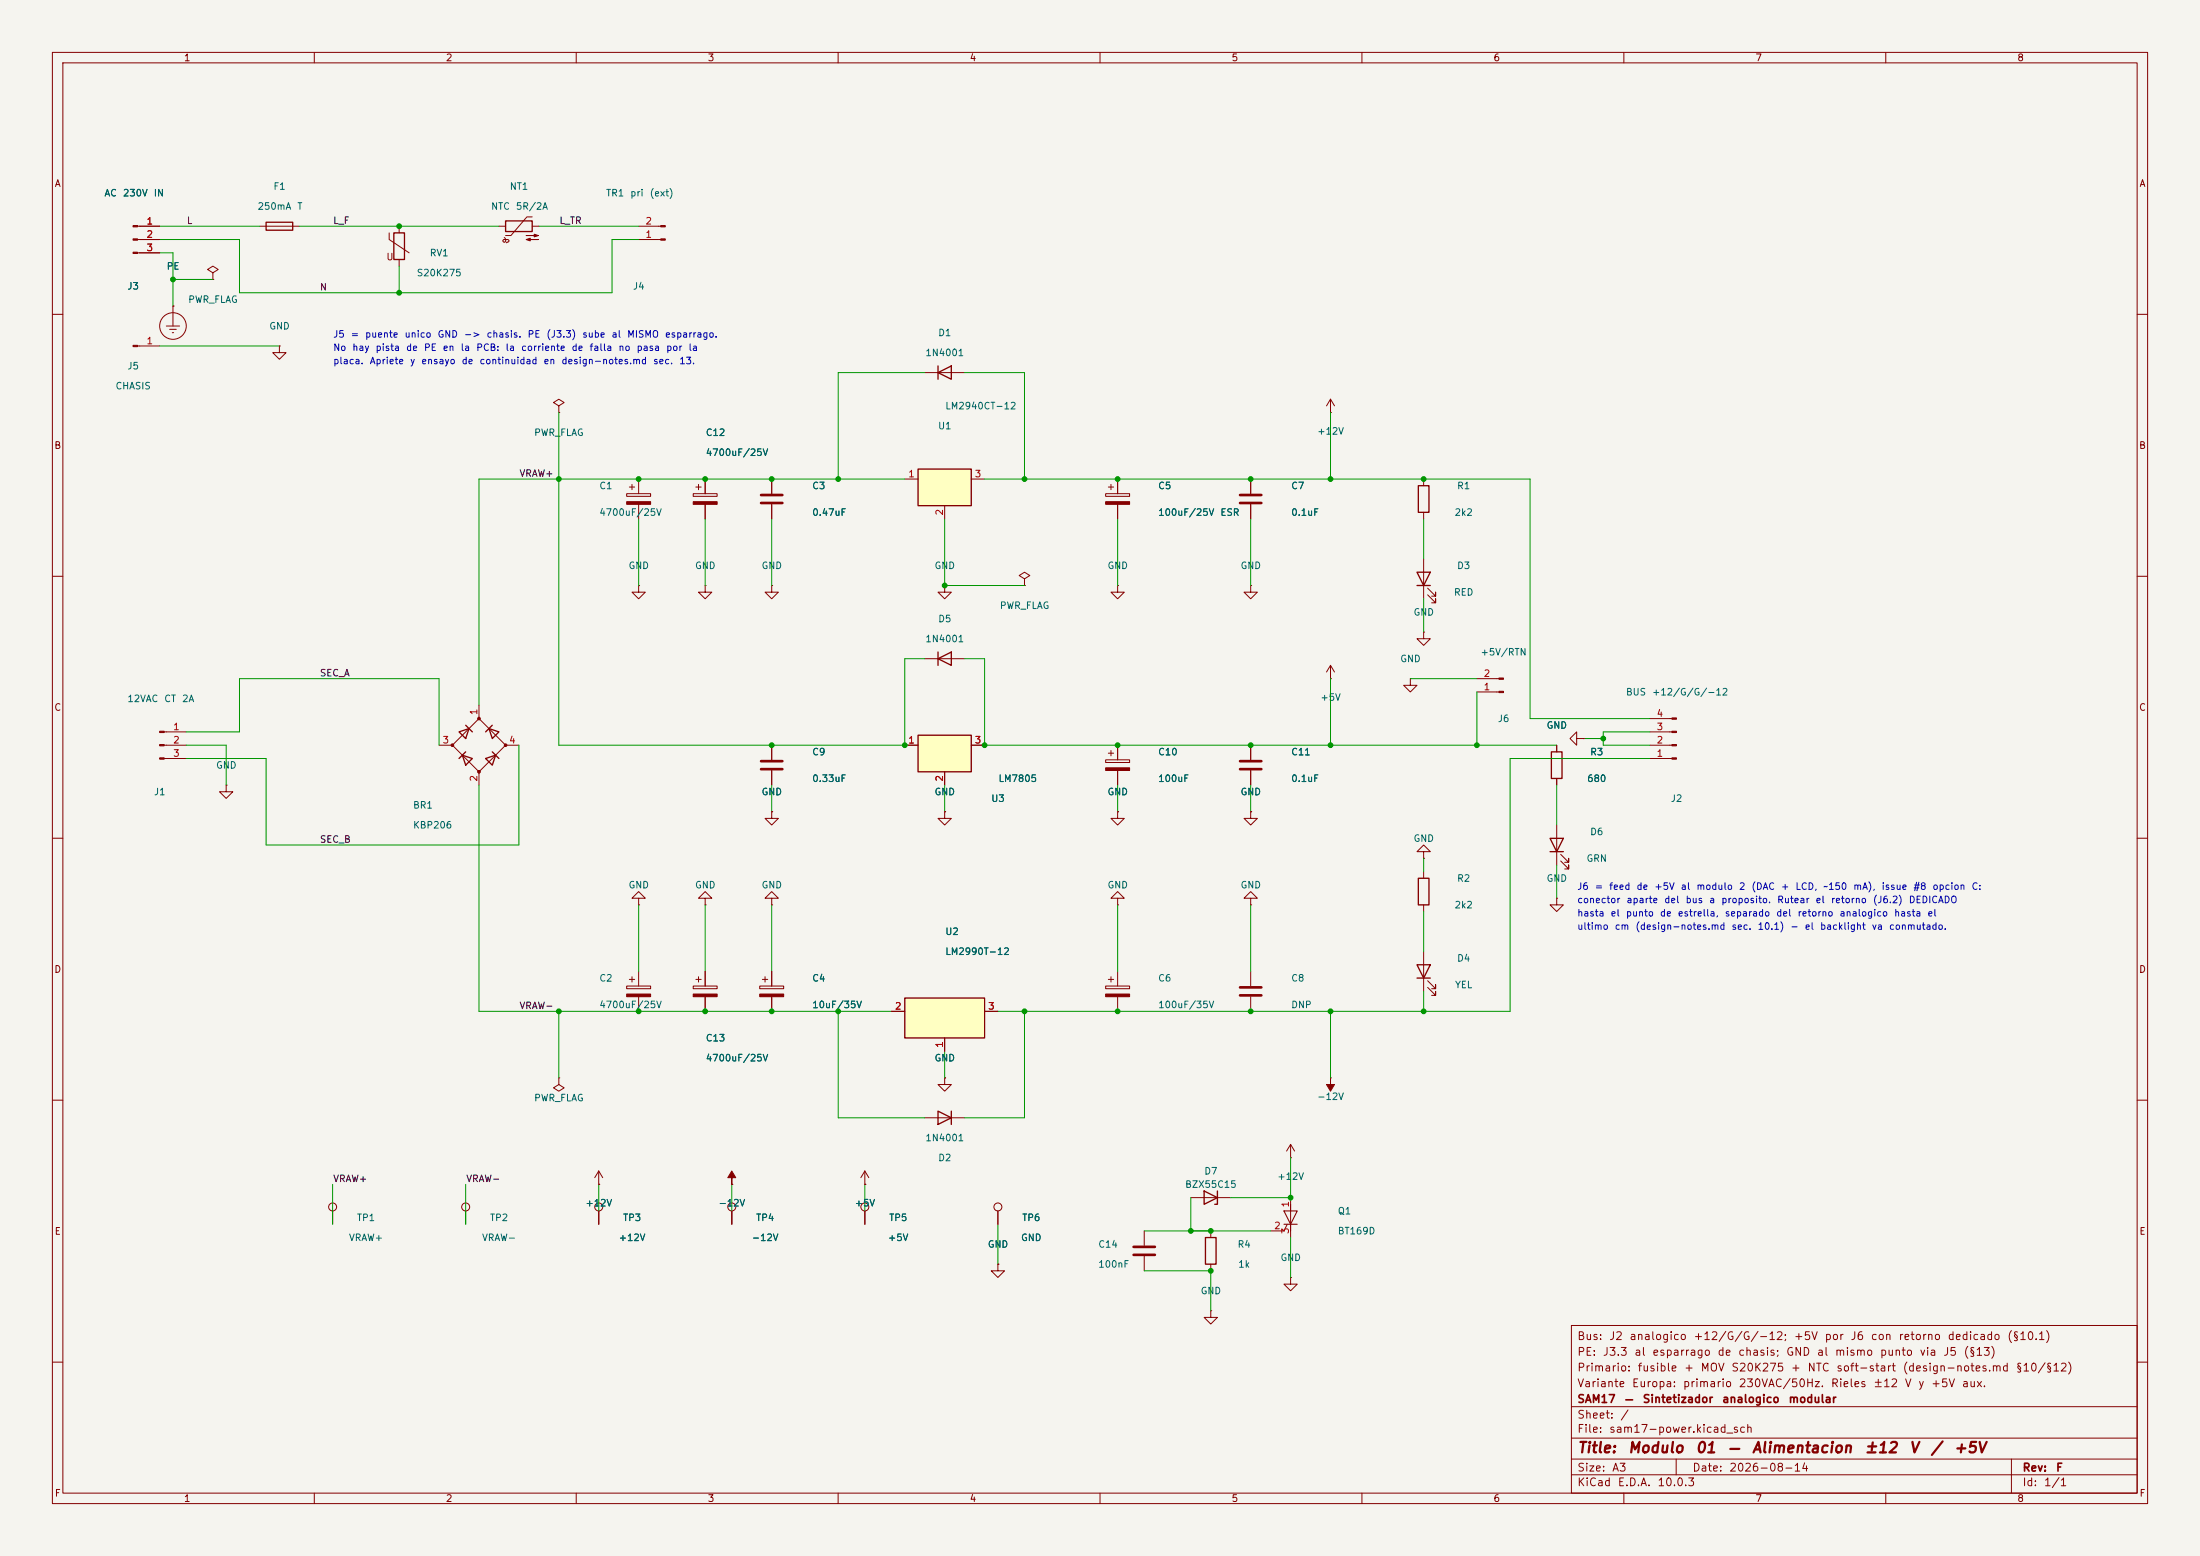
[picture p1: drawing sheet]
<svg xmlns="http://www.w3.org/2000/svg" width="420mm" height="297mm" viewBox="0 0 420 297" stroke-linecap="round" stroke-linejoin="round" font-family="sans-serif">
<path d="M0 0h420v297h-420z" fill="#f5f4ef" stroke="#f5f4ef" stroke-width=".19"/>
<g fill="none" stroke="#840000" stroke-width=".19">
<path d="M10 10h400v277h-400zM12 12h396v273h-396zM60 10v2M110 10v2M160 10v2M210 10v2M260 10v2M310 10v2M360 10v2M74.3 44.5v1.2l3.8 2.6M76.2 43.2v1.3M76.2 49.5v1.3"/>
<path d="M10 60h2M408 60h2M211.1 94.2h4.5v.5h-4.5zM211.6 93h1M212.1 92.5v1M213.4 91.4v2.8M213.4 96.3v2.8M10 110h2M134.6 111.8v1.2h1.3l-1.3 1.3-1.3-1.3h1.3M134.6 111.8h.1M195.6 110.5l1-.6-1-.7-1 .7 1 .6v1.3M195.6 111.8h.1"/>
<path d="M213.4 111.8v1.2h1.2l-1.2 1.3-1.3-1.3h1.3M213.4 111.8h.1M238.8 111.8v1.2h1.2l-1.2 1.3-1.3-1.3h1.3M238.8 111.8h.1M408 110h2M269.2 129.5v1.3h1.3l-1.3 1.3-1.2-1.3h1.2M269.2 129.5h.1M10 160h2M147.3 154.9v1.3h1.3l-1.3 1.3-1.3-1.3h1.3M147.3 154.9h.1M147.3 142.2v2.8M147.3 147.1v2.8"/>
<path d="M211.1 145h4.5v.5h-4.5zM211.6 143.8h1M212.1 143.3v1M213.4 154.9v1.3h1.2l-1.2 1.3-1.3-1.3h1.3M213.4 154.9h.1M213.4 142.2v2.8M213.4 147.1v2.8M238.8 154.9v1.3h1.2l-1.2 1.3-1.3-1.3h1.3M238.8 154.9h.1M408 160h2M121.9 171.5h1.3l-1.3-1.3-1.3 1.3h1.3v1.2M121.9 172.7h.1"/>
<path d="M134.6 171.5h1.3l-1.3-1.3-1.3 1.3h1.3v1.2M134.6 172.7h.1M147.3 171.5h1.3l-1.3-1.3-1.3 1.3h1.3v1.2M147.3 172.7h.1M213.4 171.5h1.2l-1.2-1.3-1.3 1.3h1.3v1.2M213.4 172.7h.1M238.8 171.5h1.2l-1.2-1.3-1.3 1.3h1.3v1.2M238.8 172.7h.1M271.8 162.6h1.2l-1.2-1.3-1.3 1.3h1.3v1.2M271.8 163.8h.1M271.8 166.4v1.2M271.8 172.7v1.3"/>
<path d="M119.6 188.2h4.6v.5h-4.6zM120.1 186.9h1.1M120.6 186.4v1.1M121.9 185.4v2.8M121.9 190.2v2.8M132.3 188.2h4.6v.5h-4.6zM132.8 186.9h1.1M133.3 186.4v1.1M134.6 185.4v2.8M134.6 190.2v2.8M211.1 188.2h4.5v.5h-4.5zM211.6 186.9h1"/>
<path d="M212.1 186.4v1.1M213.4 185.4v2.8M213.4 190.2v2.8M238.8 185.4v2.8M238.8 190.2v2.8M271.8 181.6v7.6M272.5 188.5l1.6 1.5v-.8v.8h-.8M272.5 187.2l1.6 1.5v-.7v.7h-.8M10 210h2M246.4 218.4v2.6M246.4 218.4l-.8 1.3M246.4 218.4l.7 1.3"/>
<path d="M254 205.7h.1M408 210h2M114.3 226.1h.1M114.3 223.5v2.6M114.3 231.1v2.6M114.3 223.5l-.8 1.3M114.3 223.5l.8 1.3M139.7 226.1h.1M139.7 231.1v2.6M245.7 233.7l-.6 1.2h-2.5M246.4 221h.1M246.4 228.6v7.6"/>
<path d="M300 253h108v32h-108zM10 260h2M300 278.5h108M300 274.5h108M300 268.5h108M320 278.5v3M384 278.5v6.5M408 260h2M60 285v2M110 285v2M160 285v2M210 285v2"/>
<path d="M260 285v2M300 281.5h108M310 285v2M360 285v2"/>
<circle cx="114.3" cy="230.4" r=".76"/>
<circle cx="139.7" cy="230.4" r=".76"/>
</g>
<g fill="#840000" stroke="#840000" stroke-width=".19">
<path d="M211.1 189.7h4.5v.5h-4.5z"/>
<path d="M211.1 95.8h4.5v.5h-4.5z"/>
<path d="M254 205.7v1.3h.8l-.8 1.3-.8-1.3h.8z"/>
<path d="M132.3 189.7h4.6v.5h-4.6z"/>
<path d="M119.6 189.7h4.6v.5h-4.6z"/>
<path d="M139.7 223.5l.8 1.3h-.8v1.3v-1.3h-.8z"/>
<path d="M211.1 146.6h4.5v.5h-4.5z"/>
</g>
<path d="M145.3 145.3h4.1M145.3 146.8h4.1M236.7 188.5h4.1M236.7 190h4.1" fill="none" stroke="#840000" stroke-width=".51"/>
<path d="M245.1 231.1h2.5l-1.2 2.6zM245.1 233.7h2.5" fill="none" stroke="#840000" stroke-width=".2"/>
<path d="M75.2 44.5h2v5h-2zM270.8 167.6h2v5.1h-2zM270.5 184.2h2.5l-1.2 2.5zM270.5 186.7h2.5" fill="none" stroke="#840000" stroke-width=".25"/>
<path d="M172.7 190.5h15.3v7.6h-15.3z" fill="#ffffc2"/>
<path d="M296.2 143.5h2v5.1h-2zM172.7 190.5h15.3v7.6h-15.3z" fill="none" stroke="#840000" stroke-width=".25"/>
<g fill="none" stroke="#840000" stroke-width=".19">
<path d="M315 139.7h4.2M315 137.2h4.2M180.3 154.9v1.3h1.3l-1.3 1.3-1.2-1.3h1.2M180.3 154.9h.1M297.2 142.2v1.3M297.2 148.6v1.3M315 144.8h4.2M315 142.2h4.2M170.2 193h2.5M180.3 198.1v2.6M188 193h2.5M63.5 231.1v2.6"/>
<path d="M88.9 231.1v2.6"/>
<circle cx="63.5" cy="230.4" r=".76"/>
<circle cx="88.9" cy="230.4" r=".76"/>
</g>
<g fill="#840000" stroke="#840000" stroke-width=".19">
<path d="M319.2 144.7h.8v.2h-.8z"/>
<path d="M319.2 142.1h.8v.3h-.8z"/>
<path d="M319.2 139.6h.8v.2h-.8z"/>
<path d="M319.2 137h.8v.3h-.8z"/>
</g>
<path d="M175.3 89.5h10.1v7h-10.1z" fill="#ffffc2"/>
<g fill="none" stroke="#840000" stroke-width=".25">
<path d="M175.3 89.5h10.1v7h-10.1zM270.8 92.7h2v5.1h-2zM270.5 109.2h2.5l-1.2 2.6zM270.5 111.8h2.5M87.6 139.7l1.9-.6-.6 1.9zM88.9 138.4l1.3 1.3M93.3 139.1l1.9 .6-1.2 1.3zM94 138.4l-1.3 1.3M88.3 144.1l1.9 .7-1.3 1.3zM88.9 143.5l-1.3 1.3M92.7 144.8l1.9-.7-.6 2zM94 143.5l1.2 1.3"/>
<path d="M295.9 160h2.5l-1.2 2.6zM295.9 162.6h2.5"/>
</g>
<g fill="none" stroke="#840000" stroke-width=".19">
<path d="M132.3 94.2h4.6v.5h-4.6zM132.8 93h1.1M133.3 92.5v1M134.6 91.4v2.8M134.6 96.3v2.8M147.3 91.4v2.8M147.3 96.3v2.8M172.7 91.4h2.6M180.3 96.5v2.6M185.4 91.4h2.6M271.8 91.4v1.3M271.8 97.8v1.3"/>
<path d="M180.3 111.8v1.2h1.3l-1.3 1.3-1.2-1.3h1.2M180.3 111.8h.1M271.8 106.7v7.6M272.5 113.5l1.6 1.6v-.8v.8h-.8M272.5 112.3l1.6 1.5v-.8v.8h-.8M31.3 139.7h4.3M91.4 137.2l5.1 5-5.1 5.1-5-5.1zM91.4 134.6v2.6M271.8 120.7v1.2h1.2l-1.2 1.3-1.3-1.3h1.3M271.8 120.7h.1M281.9 132.1h4.3M281.9 129.5h4.3"/>
<path d="M31.3 142.2h4.3M31.3 144.8h4.3M43.2 149.9v1.2h1.2l-1.2 1.3-1.3-1.3h1.3M43.2 149.9h.1M83.8 142.2h2.6M91.4 147.3v2.6M96.5 142.2h2.6M297.2 157.5v7.6M301 141v-1.3l-1.3 1.3 1.3 1.2v-1.2h1.3M302.3 141h.1M297.2 171.5v1.2h1.2l-1.2 1.3-1.3-1.3h1.3M297.2 171.5h.1"/>
<path d="M297.9 164.3l1.6 1.6v-.8v.8h-.8M297.9 163.1l1.6 1.5v-.8v.8h-.8M106.7 205.7v1.3l1 .6-1 .7-1-.7 1-.6M106.7 205.7h.1"/>
</g>
<g fill="#840000" stroke="#840000" stroke-width=".19">
<path d="M132.3 95.8h4.6v.5h-4.6z"/>
<path d="M286.2 132h.8v.2h-.8z"/>
<path d="M286.2 129.4h.8v.3h-.8z"/>
<path d="M30.5 139.6h.8v.2h-.8z"/>
<path d="M30.5 142.1h.8v.3h-.8z"/>
<path d="M30.5 144.7h.8v.2h-.8z"/>
<circle cx="91.4" cy="147.3" r=".25"/>
<circle cx="86.4" cy="142.2" r=".25"/>
<circle cx="96.5" cy="142.2" r=".25"/>
<circle cx="91.4" cy="137.2" r=".25"/>
</g>
<path d="M145.3 94.5h4.1M145.3 96h4.1" fill="none" stroke="#840000" stroke-width=".51"/>
<path d="M175.3 140.3h10.1v7h-10.1z" fill="#ffffc2"/>
<path d="M50.8 42.4h5.1v1.5h-5.1zM96.5 42.2h5.1v2h-5.1zM179.1 71.1l2.5-1.2v2.5zM179.1 69.9v2.5M179.1 125.7l2.5-1.2v2.5zM179.1 124.5v2.5M175.3 140.3h10.1v7h-10.1zM179.1 212.1l2.5 1.3-2.5 1.2zM181.6 212.1v2.5M229.9 227.3l2.5 1.3-2.5 1.3zM230.1 236.2h2.1v5.1h-2.1zM232.4 227.3v2.6h-.5" fill="none" stroke="#840000" stroke-width=".25"/>
<g fill="none" stroke="#840000" stroke-width=".19">
<path d="M26.3 45.7h4.2M26.3 43.2h4.2M26.3 48.3h4.2M33 58.4h.1M33 58.4v3.8M40.6 52.1l1.1-.7-1.1-.6-1 .6 1 .7v1.2M40.6 53.3h.1M49.5 43.2h7.6M95.2 43.2h1.3M96.3 46.2l-.3-.2 .1-.3 .9 .1 .1 .3-.5 .3M96.3 45.3l.2 .5v.3l-.2 .1M101.6 41.4h-1l-3.1 3.6h-1"/>
<path d="M101.6 43.2h1.3M121.9 45.7h4.2M121.9 43.2h4.2M26.3 66h4.2M31.7 62.2h2.6M32.4 62.9h1.3M32.9 63.5h.2M53.3 66v1.3h1.3l-1.3 1.3-1.2-1.3h1.2M53.3 66h.1M106.7 77.5l1-.7-1-.6-1 .6 1 .7v1.2M106.7 78.7h.1M176.5 71.1h7.6"/>
<path d="M254 78.7h.1M254 76.2l-.8 1.3M254 76.2l.8 1.3M254 76.2v2.5M119.6 94.2h4.6v.5h-4.6zM120.1 93h1.1M120.6 92.5v1M121.9 91.4v2.8M121.9 96.3v2.8M134.6 91.4v2.8M134.6 96.3v2.8M147.3 91.4v2.8"/>
<path d="M147.3 96.3v2.8M213.4 91.4v2.8M213.4 96.3v2.8M238.8 91.4v2.8M238.8 96.3v2.8M121.9 111.8v1.2h1.3l-1.3 1.3-1.3-1.3h1.3M121.9 111.8h.1M147.3 111.8v1.2h1.3l-1.3 1.3-1.3-1.3h1.3M147.3 111.8h.1M176.5 125.7h7.6M254 129.5h.1M254 127v2.5"/>
<path d="M254 127l-.8 1.3M254 127l.8 1.3M147.3 154.9h.1M147.3 142.2v2.8M147.3 147.1v2.8M172.7 142.2h2.6M180.3 154.9h.1M180.3 147.3v2.6M185.4 142.2h2.6M213.4 154.9h.1M213.4 142.2v2.8M213.4 147.1v2.8"/>
<path d="M238.8 154.9h.1M238.8 142.2v2.8M238.8 147.1v2.8M297.2 142.2v1.3M297.2 148.6v1.3M302.3 141h.1M134.6 185.4v2.8M134.6 190.2v2.8M145 188.2h4.6v.5h-4.6zM145.5 186.9h1.1M146 186.4v1.1M147.3 185.4v2.8"/>
<path d="M147.3 190.2v2.8M170.2 193h2.5M180.3 198.1v2.6M188 193h2.5M176.5 213.4h7.6M180.3 205.7v1.3h1.3l-1.3 1.3-1.2-1.3h1.2M180.3 205.7h.1M114.3 226.1h.1M114.3 231.1v2.6M139.7 226.1h.1M139.7 231.1v2.6M165.1 226.1h.1"/>
<path d="M165.1 223.5v2.6M165.1 231.1v2.6M165.1 223.5l-.8 1.3M165.1 223.5l.8 1.3M190.5 231.1v2.6M218.4 234.9v2.8M218.4 239.8v2.8M227.3 228.6h7.6M231.1 234.9v1.3M190.5 241.3v1.3h1.3l-1.3 1.2-1.3-1.2h1.3M190.5 241.3h.1M231.1 250.2v1.3h1.3l-1.3 1.2-1.2-1.2h1.2"/>
<path d="M231.1 250.2h.1M231.1 241.3v1.3M246.4 243.8v1.3h1.2l-1.2 1.3-1.3-1.3h1.3M246.4 243.8h.1"/>
<circle cx="33" cy="62.2" r="2.54"/>
<circle cx="165.1" cy="230.4" r=".76"/>
<circle cx="190.5" cy="230.4" r=".76"/>
</g>
<g fill="#840000" stroke="#840000" stroke-width=".19">
<path d="M100.5 45.7l.7-.2v.5l-.7-.3h2.2z"/>
<path d="M100.5 45h2.2l-.7 .2v-.5l.7 .3z"/>
<path d="M126.1 45.6h.9v.2h-.9z"/>
<path d="M126.1 43.1h.9v.2h-.9z"/>
<path d="M119.6 95.8h4.6v.5h-4.6z"/>
<path d="M25.4 65.9h.9v.3h-.9z"/>
<path d="M25.4 43.1h.9v.2h-.9z"/>
<path d="M25.4 45.6h.9v.2h-.9z"/>
<path d="M25.4 48.1h.9v.3h-.9z"/>
<path d="M145 189.7h4.6v.5h-4.6z"/>
</g>
<path d="M236.7 94.5h4.1M236.7 96h4.1M236.7 145.3h4.1M236.7 146.8h4.1M216.4 238h4.1M216.4 239.5h4.1" fill="none" stroke="#840000" stroke-width=".51"/>
<g fill="none" stroke="#009600" stroke-width=".19">
<path d="M30.5 43.2h19M30.5 45.7h15.2v10.2h71.1v-10.2h5.1M30.5 48.3h2.5v10.1M33 53.3h7.6M57.1 43.2h38.1M76.2 50.8v5.1M102.9 43.2h19M30.5 66h22.8M106.7 78.7v63.5h66v-16.5h3.8M176.5 71.1h-16.5v20.3M184.1 71.1h11.5v20.3M254 78.7v12.7"/>
<path d="M121.9 99.1v12.7M134.6 99.1v12.7M147.3 99.1v12.7M172.7 91.4h-81.3v43.2M180.3 99.1v12.7h15.3M188 91.4h104.1v45.8h22.9M213.4 99.1v12.7M238.8 99.1v12.7M271.8 99.1v7.6M271.8 114.3v6.4M35.6 139.7h10.1v-10.2h38.1v12.7M184.1 125.7h3.9v16.5h109.2"/>
<path d="M254 129.5v12.7M269.2 129.5h12.7M281.9 132.1v10.1M315 139.7h-8.9v2.5h8.9M35.6 142.2h7.6v7.7M91.4 149.9v43.1h78.8M99.1 142.2v19.1h-48.3v-16.5h-15.2M147.3 149.9v5M180.3 149.9v5M213.4 149.9v5M238.8 149.9v5M297.2 149.9v7.6"/>
<path d="M302.3 141h3.8M315 144.8h-26.7v48.2h-97.8M121.9 172.7v12.7M134.6 172.7v12.7M147.3 172.7v12.7M213.4 172.7v12.7M238.8 172.7v12.7M271.8 163.8v2.6M271.8 174v7.6M297.2 165.1v6.4M106.7 193v12.7M160 193v20.4h16.5"/>
<path d="M195.6 193v20.4h-11.5M254 193v12.7M271.8 189.2v3.8M180.3 200.7v5M63.5 226.1v7.6M88.9 226.1v7.6M114.3 226.1v7.6M139.7 226.1v7.6M165.1 226.1v7.6M190.5 233.7v7.6M218.4 234.9h24.2M227.3 228.6v6.3"/>
<path d="M246.4 221v7.6h-11.5M246.4 236.2v7.6M218.4 242.6h12.7v7.6"/>
</g>
<g fill="#009600" stroke="#009600" stroke-width=".19">
<circle cx="213.4" cy="193" r=".46"/>
<circle cx="238.8" cy="193" r=".46"/>
<circle cx="271.8" cy="193" r=".46"/>
<circle cx="254" cy="193" r=".46"/>
<circle cx="246.4" cy="228.6" r=".46"/>
<circle cx="281.9" cy="142.2" r=".46"/>
<circle cx="306.1" cy="141" r=".46"/>
<circle cx="271.8" cy="91.4" r=".46"/>
<circle cx="231.1" cy="242.6" r=".46"/>
<circle cx="231.1" cy="234.9" r=".46"/>
<circle cx="227.3" cy="234.9" r=".46"/>
<circle cx="254" cy="91.4" r=".46"/>
<circle cx="238.8" cy="91.4" r=".46"/>
<circle cx="254" cy="142.2" r=".46"/>
<circle cx="238.8" cy="142.2" r=".46"/>
<circle cx="213.4" cy="91.4" r=".46"/>
<circle cx="180.3" cy="111.8" r=".46"/>
<circle cx="188" cy="142.2" r=".46"/>
<circle cx="213.4" cy="142.2" r=".46"/>
<circle cx="195.6" cy="91.4" r=".46"/>
<circle cx="147.3" cy="91.4" r=".46"/>
<circle cx="134.6" cy="91.4" r=".46"/>
<circle cx="172.7" cy="142.2" r=".46"/>
<circle cx="147.3" cy="142.2" r=".46"/>
<circle cx="160" cy="91.4" r=".46"/>
<circle cx="121.9" cy="91.4" r=".46"/>
<circle cx="106.7" cy="91.4" r=".46"/>
<circle cx="76.2" cy="55.9" r=".46"/>
<circle cx="76.2" cy="43.2" r=".46"/>
<circle cx="33" cy="53.3" r=".46"/>
<circle cx="147.3" cy="193" r=".46"/>
<circle cx="134.6" cy="193" r=".46"/>
<circle cx="160" cy="193" r=".46"/>
<circle cx="195.6" cy="193" r=".46"/>
<circle cx="121.9" cy="193" r=".46"/>
<circle cx="106.7" cy="193" r=".46"/>
</g>
<g font-size="2" fill="#840000">
<text x="301" y="277.8">Title:</text>
<text x="310.7" y="277.8">Modulo</text>
<text x="323.6" y="277.8">01</text>
<text x="329.7" y="277.8">—</text>
<text x="334.3" y="277.8">Alimentacion</text>
<text x="355.8" y="277.8">±12</text>
<text x="364.4" y="277.8">V</text>
<text x="368.4" y="277.8">/</text>
<text x="372.8" y="277.8">+5V</text>
</g>
<g font-size="1.5" fill="#840000">
<text x="301" y="256.1">Bus:</text>
<text x="307.1" y="256.1">J2</text>
<text x="310.9" y="256.1">analogico</text>
<text x="323.2" y="256.1">+12/G/G/-12;</text>
<text x="342.3" y="256.1">+5V</text>
<text x="348.2" y="256.1">por</text>
<text x="353.1" y="256.1">J6</text>
<text x="357" y="256.1">con</text>
<text x="362.3" y="256.1">retorno</text>
<text x="371.7" y="256.1">dedicado</text>
<text x="383.1" y="256.1">(§10.1)</text>
<text x="301" y="262.1">Primario:</text>
<text x="301" y="259.1">PE:</text>
<text x="305.9" y="259.1">J3.3</text>
<text x="311.9" y="259.1">al</text>
<text x="312.5" y="262.1">fusible</text>
<text x="315.3" y="259.1">esparrago</text>
<text x="321.4" y="262.1">+</text>
<text x="324.5" y="262.1">MOV</text>
<text x="327.8" y="259.1">de</text>
<text x="330.4" y="262.1">S20K275</text>
<text x="331.7" y="259.1">chasis;</text>
<text x="340.9" y="259.1">GND</text>
<text x="341.8" y="262.1">+</text>
<text x="344.9" y="262.1">NTC</text>
<text x="346.7" y="259.1">al</text>
<text x="350.2" y="259.1">mismo</text>
<text x="350.4" y="262.1">soft-start</text>
<text x="358.8" y="259.1">punto</text>
<text x="363.1" y="262.1">(design-notes.md</text>
<text x="366.3" y="259.1">via</text>
<text x="370.9" y="259.1">J5</text>
<text x="374.7" y="259.1">(§13)</text>
<text x="384.7" y="262.1">§10/§12)</text>
<text x="301" y="268.1">SAM17</text>
<text x="301" y="265.1">Variante</text>
<text x="310" y="268.1">—</text>
<text x="311.4" y="265.1">Europa:</text>
<text x="313.5" y="268.1">Sintetizador</text>
<text x="321.2" y="265.1">primario</text>
<text x="328.6" y="268.1">analogico</text>
<text x="331.8" y="265.1">230VAC/50Hz.</text>
<text x="341.3" y="268.1">modular</text>
<text x="349.4" y="265.1">Rieles</text>
<text x="357.5" y="265.1">±12</text>
<text x="363.5" y="265.1">V</text>
<text x="366.1" y="265.1">y</text>
<text x="368.5" y="265.1">+5V</text>
<text x="374.4" y="265.1">aux.</text>
<text x="301" y="273.8">File:</text>
<text x="301" y="271.1">Sheet:</text>
<text x="307.1" y="273.8">sam17-power.kicad_sch</text>
<text x="309.2" y="271.1">/</text>
<text x="301" y="281.2">Size:</text>
<text x="307.6" y="281.2">A3</text>
<text x="323" y="281.2">Date:</text>
<text x="330" y="281.2">2026-08-14</text>
<text x="386" y="281.2">Rev:</text>
<text x="392.4" y="281.2">F</text>
<text x="301" y="284">KiCad</text>
<text x="308.7" y="284">E.D.A.</text>
<text x="316.3" y="284">10.0.3</text>
<text x="386" y="284">Id:</text>
<text x="390.1" y="284">1/1</text>
</g>
<g font-size="1.3" fill="#840000">
<text x="35" y="12">1</text>
<text x="85" y="12">2</text>
<text x="135" y="12">3</text>
<text x="185" y="12">4</text>
<text x="235" y="12">5</text>
<text x="285" y="12">6</text>
<text x="335" y="12">7</text>
<text x="385" y="12">8</text>
<text x="10.3" y="36">A</text>
<text x="408.3" y="36">A</text>
<text x="73.7" y="50">U</text>
<text x="10.3" y="86">B</text>
<text x="408.2" y="86">B</text>
<text x="10.3" y="136">C</text>
<text x="408.2" y="136">C</text>
<text x="10.3" y="186">D</text>
<text x="408.2" y="186">D</text>
<text x="10.3" y="236">E</text>
<text x="408.3" y="236">E</text>
<text x="10.3" y="286">F</text>
<text x="35" y="287">1</text>
<text x="85" y="287">2</text>
<text x="135" y="287">3</text>
<text x="185" y="287">4</text>
<text x="235" y="287">5</text>
<text x="285" y="287">6</text>
<text x="335" y="287">7</text>
<text x="385" y="287">8</text>
<text x="408.3" y="286">F</text>
</g>
<g font-size="1.3" fill="#006464">
<text x="19.8" y="37.8">AC</text>
<text x="23.4" y="37.8">230V</text>
<text x="29.2" y="37.8">IN</text>
<text x="49.1" y="40.3">250mA</text>
<text x="52.1" y="36.5">F1</text>
<text x="56.6" y="40.3">T</text>
<text x="93.6" y="40.3">NTC</text>
<text x="97.2" y="36.5">NT1</text>
<text x="98.4" y="40.3">5R/2A</text>
<text x="115.6" y="37.8">TR1</text>
<text x="120.2" y="37.8">pri</text>
<text x="123.9" y="37.8">(ext)</text>
<text x="31.7" y="51.8">PE</text>
<text x="79.5" y="53">S20K275</text>
<text x="81.9" y="49.2">RV1</text>
<text x="24.2" y="55.6">J3</text>
<text x="35.8" y="58.1">PWR_FLAG</text>
<text x="120.7" y="55.6">J4</text>
<text x="51.3" y="63.2">GND</text>
<text x="179" y="64.5">D1</text>
<text x="24.2" y="70.8">J5</text>
<text x="176.5" y="68.3">1N4001</text>
<text x="21.9" y="74.6">CHASIS</text>
<text x="101.9" y="83.5">PWR_FLAG</text>
<text x="134.6" y="83.5">C12</text>
<text x="179" y="82.3">U1</text>
<text x="180.3" y="78.4">LM2940CT-12</text>
<text x="251.4" y="83.3">+12V</text>
<text x="134.6" y="87.3">4700uF/25V</text>
<text x="114.3" y="93.7">C1</text>
<text x="154.9" y="93.7">C3</text>
<text x="221" y="93.7">C5</text>
<text x="246.4" y="93.7">C7</text>
<text x="278.1" y="93.7">R1</text>
<text x="114.3" y="98.8">4700uF/25V</text>
<text x="154.9" y="98.8">0.47uF</text>
<text x="221" y="98.8">100uF/25V</text>
<text x="232.9" y="98.8">ESR</text>
<text x="246.4" y="98.8">0.1uF</text>
<text x="277.6" y="98.8">2k2</text>
<text x="119.9" y="108.9">GND</text>
<text x="132.6" y="108.9">GND</text>
<text x="145.3" y="108.9">GND</text>
<text x="178.3" y="108.9">GND</text>
<text x="211.3" y="108.9">GND</text>
<text x="236.7" y="108.9">GND</text>
<text x="278.1" y="108.9">D3</text>
<text x="179" y="119.1">D5</text>
<text x="190.8" y="116.5">PWR_FLAG</text>
<text x="269.7" y="117.8">GND</text>
<text x="277.5" y="114">RED</text>
<text x="176.5" y="122.9">1N4001</text>
<text x="282.5" y="125.4">+5V/RTN</text>
<text x="267.2" y="126.7">GND</text>
<text x="24.2" y="134.3">12VAC</text>
<text x="31.2" y="134.3">CT</text>
<text x="34.7" y="134.3">2A</text>
<text x="252" y="134.1">+5V</text>
<text x="310.3" y="133.1">BUS</text>
<text x="315.3" y="133.1">+12/G/G/-12</text>
<text x="285.8" y="138.1">J6</text>
<text x="295.1" y="139.4">GND</text>
<text x="41.1" y="147">GND</text>
<text x="154.9" y="144.5">C9</text>
<text x="154.9" y="149.6">0.33uF</text>
<text x="190.5" y="149.6">LM7805</text>
<text x="221" y="149.6">100uF</text>
<text x="221" y="144.5">C10</text>
<text x="246.4" y="144.5">C11</text>
<text x="246.4" y="149.6">0.1uF</text>
<text x="302.9" y="149.6">680</text>
<text x="303.5" y="144.5">R3</text>
<text x="29.3" y="152.1">J1</text>
<text x="78.7" y="154.6">BR1</text>
<text x="145.3" y="152.1">GND</text>
<text x="178.3" y="152.1">GND</text>
<text x="189.1" y="153.4">U3</text>
<text x="211.3" y="152.1">GND</text>
<text x="236.7" y="152.1">GND</text>
<text x="318.8" y="153.4">J2</text>
<text x="78.7" y="158.5">KBP206</text>
<text x="269.7" y="161">GND</text>
<text x="303.5" y="159.7">D6</text>
<text x="302.8" y="164.8">GRN</text>
<text x="119.9" y="169.9">GND</text>
<text x="132.6" y="169.9">GND</text>
<text x="145.3" y="169.9">GND</text>
<text x="211.3" y="169.9">GND</text>
<text x="236.7" y="169.9">GND</text>
<text x="277.6" y="173.7">2k2</text>
<text x="278.1" y="168.6">R2</text>
<text x="295.1" y="168.6">GND</text>
<text x="180.3" y="178.8">U2</text>
<text x="180.3" y="182.6">LM2990T-12</text>
<text x="278.1" y="183.9">D4</text>
<text x="114.3" y="187.7">C2</text>
<text x="154.9" y="187.7">C4</text>
<text x="221" y="187.7">C6</text>
<text x="246.4" y="187.7">C8</text>
<text x="277.7" y="188.9">YEL</text>
<text x="114.3" y="192.7">4700uF/25V</text>
<text x="154.9" y="192.7">10uF/35V</text>
<text x="221" y="192.7">100uF/35V</text>
<text x="246.4" y="192.7">DNP</text>
<text x="134.6" y="202.9">4700uF/25V</text>
<text x="134.6" y="199.1">C13</text>
<text x="178.3" y="202.9">GND</text>
<text x="101.9" y="210.5">PWR_FLAG</text>
<text x="251.4" y="210.3">-12V</text>
<text x="176.5" y="218.1">1N4001</text>
<text x="179" y="222">D2</text>
<text x="226.1" y="227">BZX55C15</text>
<text x="229.8" y="224.5">D7</text>
<text x="243.7" y="225.5">+12V</text>
<text x="68" y="233.4">TP1</text>
<text x="93.4" y="233.4">TP2</text>
<text x="111.7" y="230.6">+12V</text>
<text x="118.8" y="233.4">TP3</text>
<text x="137.1" y="230.6">-12V</text>
<text x="144.2" y="233.4">TP4</text>
<text x="163.1" y="230.6">+5V</text>
<text x="169.6" y="233.4">TP5</text>
<text x="195" y="233.4">TP6</text>
<text x="255.3" y="232.1">Q1</text>
<text x="66.5" y="237.2">VRAW+</text>
<text x="91.9" y="237.2">VRAW-</text>
<text x="118" y="237.2">+12V</text>
<text x="143.4" y="237.2">-12V</text>
<text x="169.4" y="237.2">+5V</text>
<text x="188.5" y="238.5">GND</text>
<text x="194.8" y="237.2">GND</text>
<text x="209.6" y="238.5">C14</text>
<text x="236.1" y="238.5">R4</text>
<text x="255.3" y="235.9">BT169D</text>
<text x="209.6" y="242.3">100nF</text>
<text x="236.3" y="242.3">1k</text>
<text x="244.3" y="241">GND</text>
<text x="229.1" y="247.4">GND</text>
</g>
<g font-size="1.3" fill="#a90000">
<text x="27.9" y="43.2">1</text>
<text x="27.9" y="45.7">2</text>
<text x="123.1" y="45.7">1</text>
<text x="123.1" y="43.2">2</text>
<text x="27.9" y="48.2">3</text>
<text x="27.9" y="66">1</text>
<text x="173.3" y="91.4">1</text>
<text x="186" y="91.4">3</text>
<text x="180.3" y="98.5" transform="rotate(-90 180.3 98.5)">2</text>
<text x="283.1" y="129.5">2</text>
<text x="91.4" y="136.6" transform="rotate(-90 91.4 136.6)">1</text>
<text x="283.1" y="132.1">1</text>
<text x="316.2" y="137.1">4</text>
<text x="32.9" y="139.7">1</text>
<text x="32.9" y="142.2">2</text>
<text x="84.4" y="142.2">3</text>
<text x="97.1" y="142.2">4</text>
<text x="173.3" y="142.2">1</text>
<text x="186" y="142.2">3</text>
<text x="316.2" y="142.2">2</text>
<text x="316.2" y="139.7">3</text>
<text x="32.9" y="144.8">3</text>
<text x="91.4" y="149.3" transform="rotate(-90 91.4 149.3)">2</text>
<text x="180.3" y="149.3" transform="rotate(-90 180.3 149.3)">2</text>
<text x="316.2" y="144.8">1</text>
<text x="170.7" y="193">2</text>
<text x="188.5" y="193">3</text>
<text x="180.3" y="200.1" transform="rotate(-90 180.3 200.1)">1</text>
<text x="246.4" y="230.6" transform="rotate(-90 246.4 230.6)">1</text>
<text x="243.1" y="234.9">2</text>
<text x="246.4" y="235.7" transform="rotate(-90 246.4 235.7)">3</text>
</g>
<g font-size="1.3" fill="#0f0f0f">
<text x="35.6" y="43.1">L</text>
<text x="63.5" y="43.1">L_F</text>
<text x="106.7" y="43.1">L_TR</text>
<text x="61" y="55.8">N</text>
<text x="99.1" y="91.3">VRAW+</text>
<text x="61" y="129.4">SEC_A</text>
<text x="61" y="161.2">SEC_B</text>
<text x="99.1" y="192.9">VRAW-</text>
<text x="63.5" y="225.9">VRAW+</text>
<text x="88.9" y="225.9">VRAW-</text>
</g>
<g font-size="1.3" fill="#0000c2">
<text x="63.5" y="64.7">J5</text>
<text x="66.8" y="64.7">=</text>
<text x="69.6" y="64.7">puente</text>
<text x="77.1" y="64.7">unico</text>
<text x="83.4" y="64.7">GND</text>
<text x="88.5" y="64.7">-&gt;</text>
<text x="92.8" y="64.7">chasis.</text>
<text x="100.6" y="64.7">PE</text>
<text x="104.2" y="64.7">(J3.3)</text>
<text x="111" y="64.7">sube</text>
<text x="116.6" y="64.7">al</text>
<text x="119.6" y="64.7">MISMO</text>
<text x="126.8" y="64.7">esparrago.</text>
<text x="63.5" y="69.8">placa.</text>
<text x="63.5" y="67.3">No</text>
<text x="67.2" y="67.3">hay</text>
<text x="70.5" y="69.8">Apriete</text>
<text x="71.6" y="67.3">pista</text>
<text x="77.4" y="67.3">de</text>
<text x="78.2" y="69.8">y</text>
<text x="80.3" y="69.8">ensayo</text>
<text x="80.8" y="67.3">PE</text>
<text x="84.4" y="67.3">en</text>
<text x="87.8" y="67.3">la</text>
<text x="88" y="69.8">de</text>
<text x="90.8" y="67.3">PCB:</text>
<text x="91.4" y="69.8">continuidad</text>
<text x="96.4" y="67.3">la</text>
<text x="99.4" y="67.3">corriente</text>
<text x="103.7" y="69.8">en</text>
<text x="107.1" y="69.8">design-notes.md</text>
<text x="109" y="67.3">de</text>
<text x="112.4" y="67.3">falla</text>
<text x="117.9" y="67.3">no</text>
<text x="121.4" y="67.3">pasa</text>
<text x="124.6" y="69.8">sec.</text>
<text x="127.1" y="67.3">por</text>
<text x="129.6" y="69.8">13.</text>
<text x="131.3" y="67.3">la</text>
<text x="301" y="170.2">J6</text>
<text x="301" y="172.7">conector</text>
<text x="304.3" y="170.2">=</text>
<text x="307.1" y="170.2">feed</text>
<text x="310.4" y="172.7">aparte</text>
<text x="312.3" y="170.2">de</text>
<text x="315.7" y="170.2">+5V</text>
<text x="317.6" y="172.7">del</text>
<text x="320.8" y="170.2">al</text>
<text x="321.7" y="172.7">bus</text>
<text x="323.7" y="170.2">modulo</text>
<text x="326.2" y="172.7">a</text>
<text x="328.5" y="172.7">proposito.</text>
<text x="331.9" y="170.2">2</text>
<text x="334.2" y="170.2">(DAC</text>
<text x="339.2" y="172.7">Rutear</text>
<text x="339.9" y="170.2">+</text>
<text x="342.6" y="170.2">LCD,</text>
<text x="346.5" y="172.7">el</text>
<text x="348" y="170.2">~150</text>
<text x="349.4" y="172.7">retorno</text>
<text x="353.7" y="170.2">mA),</text>
<text x="357.4" y="172.7">(J6.2)</text>
<text x="359.1" y="170.2">issue</text>
<text x="364.3" y="172.7">DEDICADO</text>
<text x="365.2" y="170.2">#8</text>
<text x="368.8" y="170.2">opcion</text>
<text x="376.3" y="170.2">C:</text>
<text x="301" y="177.8">ultimo</text>
<text x="301" y="175.2">hasta</text>
<text x="307.4" y="175.2">el</text>
<text x="308.1" y="177.8">cm</text>
<text x="310.3" y="175.2">punto</text>
<text x="312.1" y="177.8">(design-notes.md</text>
<text x="316.8" y="175.2">de</text>
<text x="320.2" y="175.2">estrella,</text>
<text x="329.2" y="175.2">separado</text>
<text x="330.4" y="177.8">sec.</text>
<text x="335.4" y="177.8">10.1)</text>
<text x="339" y="175.2">del</text>
<text x="341.7" y="177.8">-</text>
<text x="343.1" y="175.2">retorno</text>
<text x="344.4" y="177.8">el</text>
<text x="347.3" y="177.8">backlight</text>
<text x="351.1" y="175.2">analogico</text>
<text x="357.2" y="177.8">va</text>
<text x="360.5" y="177.8">conmutado.</text>
<text x="361.5" y="175.2">hasta</text>
<text x="367.9" y="175.2">el</text>
</g>
</svg>
